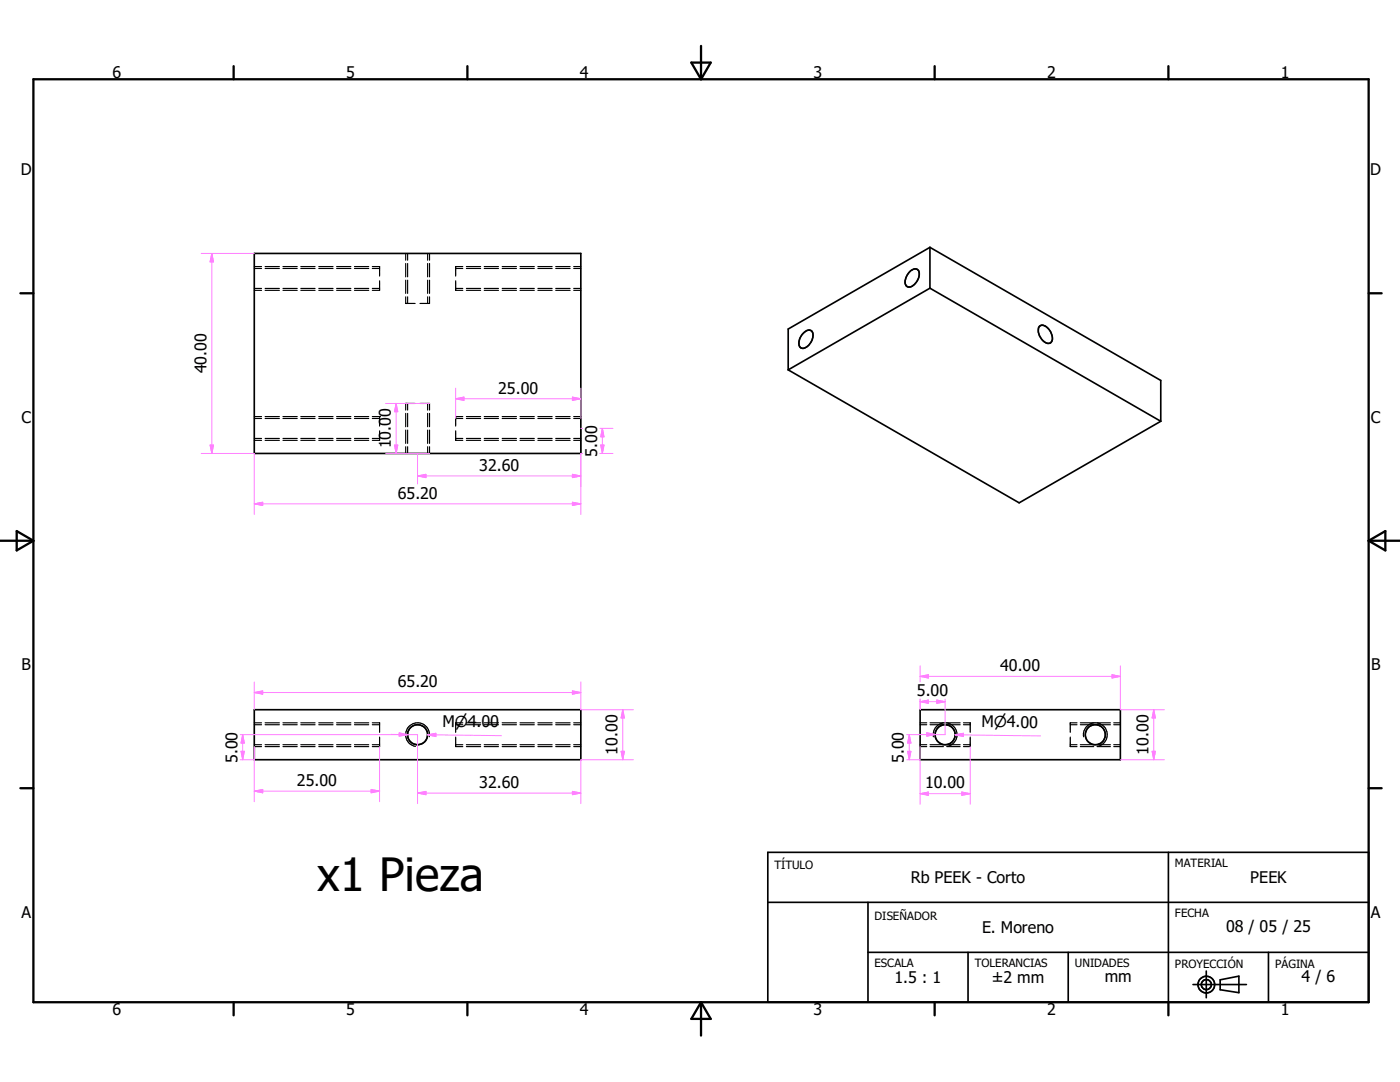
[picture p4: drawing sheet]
<svg xmlns="http://www.w3.org/2000/svg" width="279mm" height="216mm" viewBox="0 0 279 216" stroke-linecap="round" stroke-linejoin="round" font-family="sans-serif">
<g fill="none" stroke="#000" stroke-width=".33">
<path d="M50.7 50.6h65.2v39.9h-65.2zM181.5 54.3a1.13 1.13 0 0 1 1.9-.2 2.66 2.66 0 0 1-2.1 3.2 1.18 1.18 0 0 1-.5-1.9zM185.6 49.4l46.1 26.5v8.2M185.6 57.5l46.1 26.6M185.6 49.4v8.1M185.6 57.5l-28.3 16.3M185.6 49.4l-28.3 16.3v8.1M157.3 73.8l46.1 26.5 28.3-16.2M160.2 66.7a1.39 1.39 0 0 1 1.7-.7 2.37 2.37 0 0 1-.8 3.2 .96 .96 0 0 1-1.3 .2 .96 .96 0 0 1-.3-1.3l.2-.7zM207.4 65.1a1.48 1.48 0 0 1 2.1 .9 1.68 1.68 0 0 1-.1 2.5 2.55 2.55 0 0 1-2.1-3.1zM50.7 141.6h65.2v10h-65.2zM183.6 141.6h40v10h-40z"/>
<path d="M153.2 170.1h119.9v29.9h-119.9zM233.2 170.1v29.9M153.2 180.1h119.9M173.2 190h99.9M173.2 180.1v19.9M193.2 190v10M213.2 190v10M238.1 196.5h10.6M240.7 193.8v5.3M243.5 195.5l3.7-.7v3.3l-3.7-.6zM253.1 190v10"/>
<circle cx="83.3" cy="146.6" r="2"/>
<circle cx="188.6" cy="146.6" r="2"/>
<circle cx="218.6" cy="146.6" r="2"/>
<circle cx="240.7" cy="196.5" r="1.66"/>
<circle cx="240.8" cy="196.5" r=".99"/>
</g>
<g fill="none" stroke="#000" stroke-width=".23">
<path d="M50.7 53.6h1.5M50.7 57.6h1.5M50.7 53.2h1.5M50.7 57.9h1.5M52.9 53.6h2.9M52.9 57.6h2.9M52.9 53.2h2.9M52.9 57.9h2.9M56.5 53.6h2.8M56.5 57.6h2.8M56.5 53.2h2.8M56.5 57.9h2.8"/>
<path d="M60 53.6h2.9M60 57.6h2.9M60 53.2h2.9M60 57.9h2.9M63.6 53.6h2.9M63.6 57.6h2.9M63.6 53.2h2.9M63.6 57.9h2.9M67.2 53.6h2.8M67.2 57.6h2.8M67.2 53.2h2.8M67.2 57.9h2.8"/>
<path d="M70.7 53.6h2.9M70.7 57.6h2.9M70.7 53.2h2.9M70.7 57.9h2.9M74.3 53.2h1.5v1.9M74.3 53.6h1.5M74.3 57.6h1.5M75.8 56v1.9h-1.5M81 50.6v1.3M81 52.6v2.6M81 55.9v2.6M81 59.2v1.3"/>
<path d="M81.3 50.6v1.3M81.3 52.6v2.6M81.3 55.9v2.6M81.3 59.2v1.3M85.3 50.6v1.3M85.3 52.6v2.6M85.3 55.9v2.6M85.3 59.2v1.3M85.7 50.6v1.3M85.7 52.6v2.6M85.7 55.9v2.6M85.7 59.2v1.3h-1.9"/>
<path d="M90.9 56v1.9h1.5M90.9 53.6h1.5M90.9 57.6h1.5M92.4 53.2h-1.5v1.9M93.1 53.6h2.8M93.1 57.6h2.8M93.1 53.2h2.8M93.1 57.9h2.8M96.6 53.6h2.9M96.6 57.6h2.9M96.6 53.2h2.9M96.6 57.9h2.9"/>
<path d="M100.2 53.6h2.9M100.2 57.6h2.9M100.2 53.2h2.9M100.2 57.9h2.9M103.8 53.6h2.8M103.8 57.6h2.8M103.8 53.2h2.8M103.8 57.9h2.8M107.3 53.6h2.9M107.3 57.6h2.9M107.3 53.2h2.9M107.3 57.9h2.9"/>
<path d="M110.9 53.6h2.9M110.9 57.6h2.9M110.9 53.2h2.9M110.9 57.9h2.9M114.5 53.6h1.4M114.5 57.6h1.4M114.5 53.2h1.4M114.5 57.9h1.4M81 60.5h.1M81 60.5h1.8M50.7 83.5h1.5M50.7 87.5h1.5"/>
<path d="M50.7 83.1h1.5M50.7 87.9h1.5M52.9 83.5h2.9M52.9 87.5h2.9M52.9 83.1h2.9M52.9 87.9h2.9M56.5 83.5h2.8M56.5 87.5h2.8M56.5 83.1h2.8M56.5 87.9h2.8M60 83.5h2.9M60 87.5h2.9"/>
<path d="M60 83.1h2.9M60 87.9h2.9M63.6 83.5h2.9M63.6 87.5h2.9M63.6 83.1h2.9M63.6 87.9h2.9M67.2 83.5h2.8M67.2 87.5h2.8M67.2 83.1h2.8M67.2 87.9h2.8M70.7 83.5h2.9M70.7 87.5h2.9"/>
<path d="M70.7 83.1h2.9M70.7 87.9h2.9M74.3 83.5h1.5M74.3 87.5h1.5M74.3 83.1h1.5M75.8 83.1h.1M75.8 83.1v1.9M75.8 86v1.9h-1.5M81 80.5h.1M81 80.5v1.3M81 82.5v2.7M81 85.8v2.7"/>
<path d="M81 89.1v1.4M81 80.5h1.8M81.3 80.5v1.3M81.3 82.5v2.7M81.3 85.8v2.7M81.3 89.1v1.4M83.8 80.5h1.9v1.3M85.3 80.5v1.3M85.3 82.5v2.7M85.3 85.8v2.7M85.3 89.1v1.4M85.7 82.5v2.7"/>
<path d="M85.7 85.8v2.7M85.7 89.1v1.4M90.9 83.1h.1M90.9 83.1v1.9M90.9 86v1.9h1.5M90.9 83.5h1.5M90.9 87.5h1.5M90.9 83.1h1.5M93.1 83.5h2.8M93.1 87.5h2.8M93.1 83.1h2.8M93.1 87.9h2.8"/>
<path d="M96.6 83.5h2.9M96.6 87.5h2.9M96.6 83.1h2.9M96.6 87.9h2.9M100.2 83.5h2.9M100.2 87.5h2.9M100.2 83.1h2.9M100.2 87.9h2.9M103.8 83.5h2.8M103.8 87.5h2.8M103.8 83.1h2.8M103.8 87.9h2.8"/>
<path d="M107.3 83.5h2.9M107.3 87.5h2.9M107.3 83.1h2.9M107.3 87.9h2.9M110.9 83.5h2.9M110.9 87.5h2.9M110.9 83.1h2.9M110.9 87.9h2.9M114.5 83.5h1.4M114.5 87.5h1.4M114.5 83.1h1.4M114.5 87.9h1.4"/>
<path d="M50.7 144.2h1.5M50.7 144.6h1.5M50.7 148.6h1.5M50.7 149h1.5M52.9 144.2h2.9M52.9 144.6h2.9M52.9 148.6h2.9M52.9 149h2.9M56.5 144.2h2.8M56.5 144.6h2.8M56.5 148.6h2.8M56.5 149h2.8"/>
<path d="M60 144.2h2.9M60 144.6h2.9M60 148.6h2.9M60 149h2.9M63.6 144.2h2.9M63.6 144.6h2.9M63.6 148.6h2.9M63.6 149h2.9M67.2 144.2h2.8M67.2 144.6h2.8M67.2 148.6h2.8M67.2 149h2.8"/>
<path d="M70.7 144.2h2.9M70.7 144.6h2.9M70.7 148.6h2.9M70.7 149h2.9M74.3 144.2h1.5v1.9M74.3 144.6h1.5M74.3 148.6h1.5M75.8 147.1v1.9h-1.5M85.7 147a2.36 2.36 0 0 0-1.9-2.7 2.36 2.36 0 0 0-2.8 1.9 2.36 2.36 0 0 0 1.9 2.7M90.9 144.6h1.5M90.9 148.6h1.5M90.9 147.1v1.9h1.5"/>
<path d="M92.4 144.2h-1.5v1.9M93.1 144.2h2.8M93.1 144.6h2.8M93.1 148.6h2.8M93.1 149h2.8M96.6 144.2h2.9M96.6 144.6h2.9M96.6 148.6h2.9M96.6 149h2.9M100.2 144.2h2.9M100.2 144.6h2.9M100.2 148.6h2.9"/>
<path d="M100.2 149h2.9M103.8 144.2h2.8M103.8 144.6h2.8M103.8 148.6h2.8M103.8 149h2.8M107.3 144.2h2.9M107.3 144.6h2.9M107.3 148.6h2.9M107.3 149h2.9M110.9 144.2h2.9M110.9 144.6h2.9M110.9 148.6h2.9"/>
<path d="M110.9 149h2.9M114.5 144.2h1.4M114.5 144.6h1.4M114.5 148.6h1.4M114.5 149h1.4M183.6 144.2h1.4M183.6 144.6h1.4M183.6 148.6h1.4M183.6 149h1.4M185.6 144.2h2.7M185.6 144.6h2.7M185.6 148.6h2.7"/>
<path d="M185.6 149h2.7M186.3 147a2.37 2.37 0 0 1 1.9-2.7 2.37 2.37 0 0 1 2.7 1.9 2.37 2.37 0 0 1-1.9 2.7M188.9 144.2h2.7M188.9 144.6h2.7M188.9 148.6h2.7M188.9 149h2.7M192.3 144.2h1.3v1.9M192.3 144.6h1.3M192.3 148.6h1.3M193.6 147.1v1.9h-1.3M213.6 144.6h1.3M213.6 148.6h1.3"/>
<path d="M213.6 147.1v1.9h1.3M214.9 144.2h-1.3v1.9M215.6 144.2h2.7M215.6 144.6h2.7M215.6 148.6h2.7M215.6 149h2.7M216.3 147a2.37 2.37 0 0 1 1.9-2.7 2.37 2.37 0 0 1 2.7 1.9 2.37 2.37 0 0 1-1.9 2.7M218.9 144.2h2.7M218.9 144.6h2.7M218.9 148.6h2.7M218.9 149h2.7M222.3 144.2h1.3"/>
<path d="M222.3 144.6h1.3M222.3 148.6h1.3M222.3 149h1.3"/>
</g>
<g fill="none" stroke="#000" stroke-width=".46">
<path d="M6.7 15.8h266.4v184.2h-266.4zM46.6 13.2v2.6M93.3 13.2v2.6M138 12.5h3.8l-1.9 3.3zM139.9 9.2v6.6M186.5 13.2v2.6M233.2 13.2v2.6M4.1 58.5h2.6M273.1 58.5h2.6M0 107.9h6.7M3.3 106l3.4 1.9-3.4 1.9zM273.1 107.9h6.3"/>
<path d="M273.1 107.9l3.4-1.9v3.8zM4.1 157.3h2.6M273.1 157.3h2.6M46.6 200v2.6M93.3 200v2.6M139.9 200v6.6M139.9 200l1.9 3.3h-3.8zM186.5 200v2.6M233.2 200v2.6"/>
</g>
<path d="M115.9 85.5v5" fill="none" stroke="#000" stroke-width=".2"/>
<g fill="none" stroke="#ff80ff" stroke-width=".2">
<path d="M40.1 50.6h10.6M42.3 50.6v39.9M42.3 50.6l.3 1.6h-.7zM90.9 79.6h25M90.9 79.6l1.7-.4v.7zM90.9 77.5v6M114.2 79.2l1.7 .4-1.7 .3zM115.9 77.5v6M40.1 90.5h10.6v12.1M41.9 88.8h.7l-.3 1.7zM76.9 90.5h8.8M76.9 80.5h8.8"/>
<path d="M78.7 88.8h.7l-.3 1.7zM79.1 80.5v10M79.1 80.5l.3 1.7h-.7zM83.3 95l1.7-.4v.7zM83.3 90.5v6.1M83.3 95h32.6M114.2 94.6l1.7 .4-1.7 .3zM115.9 85.5h.4M116.3 90.5h-.4v12.1M119.7 90.5h2.6M119.7 85.5h2.6M119.9 88.8h.6l-.3 1.7z"/>
<path d="M120.2 85.5v5M120.2 85.5l.3 1.7h-.6zM50.7 100.5h65.2M50.7 100.5l1.7-.3v.7zM114.2 100.2l1.7 .3-1.7 .4zM50.7 138.2l1.7-.3v.6zM50.7 136.1v5.5M50.7 138.2h65.2M114.2 137.9l1.7 .3-1.7 .3zM115.9 136.1v5.5h10.5M183.6 135h40M183.6 135l1.7-.4v.7z"/>
<path d="M183.6 132.9v3.2M183.6 139.5v2.1M187 139.7l1.6 .3-1.6 .3zM188.6 139.5v7.1h-7.6M221.9 134.6l1.7 .4-1.7 .3zM223.6 132.9v8.7h8.8M47.9 151.6h2.8M47.9 146.6h31.8M48.1 149.9h.7l-.4 1.7zM48.4 146.6v5M48.4 146.6l.4 1.7h-.7zM50.7 157.9l1.7-.4v.7z"/>
<path d="M50.7 149v11M50.7 157.9h25.1M74.1 157.5l1.7 .4-1.7 .3zM75.8 149v11M78 146.5l3.3 .1M79.7 146.2l1.6 .4-1.6 .3zM81.3 146.6h2v13.8M83.3 158.2h32.6M83.3 158.2l1.7-.3v.7zM85.3 146.6h1.7M85.3 146.6l1.7-.3v.7zM85.3 146.6l14.8 .2"/>
<path d="M114.2 157.9l1.7 .3-1.7 .4zM124 149.9h.6l-.3 1.7zM124.3 141.6l.3 1.7h-.6zM124.3 141.6v10M126.4 151.6h-10.5v8.8M181 151.6h2.6M181.1 149.9h.7l-.3 1.7zM181.5 146.6l.3 1.7h-.7zM181.5 146.6v5M183.3 146.5l1.7 .1M183.6 140l1.7-.3v.6zM183.6 158.4l1.7-.4v.7z"/>
<path d="M183.6 149v11.5M183.6 158.4h10M183.6 140h5M185 146.2l1.6 .4-1.6 .3zM190.6 146.6l17.1 .2M190.6 146.6l1.7-.3v.7zM191.9 158l1.7 .4-1.7 .3zM193.6 149v11.5M223.6 151.6h8.8M229.9 149.9h.7l-.3 1.7zM230.3 141.6v10M230.3 141.6l.3 1.7h-.7z"/>
</g>
<g fill="#ff80ff" stroke="#ff80ff" stroke-width=".2">
<path d="M114.2 100.2l1.7 .3-1.7 .4z"/>
<path d="M50.7 100.5l1.7-.3v.7z"/>
<path d="M41.9 88.8h.7l-.3 1.7z"/>
<path d="M42.3 50.6l.3 1.6h-.7z"/>
<path d="M229.9 149.9h.7l-.3 1.7z"/>
<path d="M230.3 141.6l.3 1.7h-.7z"/>
<path d="M183.6 135l1.7-.4v.7z"/>
<path d="M221.9 134.6l1.7 .4-1.7 .3z"/>
<path d="M50.7 138.2l1.7-.3v.6z"/>
<path d="M114.2 137.9l1.7 .3-1.7 .3z"/>
<path d="M124 149.9h.6l-.3 1.7z"/>
<path d="M124.3 141.6l.3 1.7h-.6z"/>
<path d="M85.3 146.6l1.7-.3v.7z"/>
<path d="M79.7 146.2l1.6 .4-1.6 .3z"/>
<path d="M50.7 157.9l1.7-.4v.7z"/>
<path d="M74.1 157.5l1.7 .4-1.7 .3z"/>
<path d="M48.1 149.9h.7l-.4 1.7z"/>
<path d="M48.4 146.6l.4 1.7h-.7z"/>
<path d="M183.6 158.4l1.7-.4v.7z"/>
<path d="M191.9 158l1.7 .4-1.7 .3z"/>
<path d="M181.5 146.6l.3 1.7h-.7z"/>
<path d="M181.1 149.9h.7l-.3 1.7z"/>
<path d="M190.6 146.6l1.7-.3v.7z"/>
<path d="M185 146.2l1.6 .4-1.6 .3z"/>
<path d="M90.9 79.6l1.7-.4v.7z"/>
<path d="M114.2 79.2l1.7 .4-1.7 .3z"/>
<path d="M78.7 88.8h.7l-.3 1.7z"/>
<path d="M79.1 80.5l.3 1.7h-.7z"/>
<path d="M183.6 140l1.7-.3v.6z"/>
<path d="M187 139.7l1.6 .3-1.6 .3z"/>
<path d="M114.2 157.9l1.7 .3-1.7 .4z"/>
<path d="M83.3 158.2l1.7-.3v.7z"/>
<path d="M83.3 95l1.7-.4v.7z"/>
<path d="M114.2 94.6l1.7 .4-1.7 .3z"/>
<path d="M119.9 88.8h.6l-.3 1.7z"/>
<path d="M120.2 85.5l.3 1.7h-.6z"/>
</g>
<text font-size="9.1" x="63.3" y="177.8">x1 Pieza</text>
<g font-size="3.2">
<text x="22.5" y="15.6">6</text>
<text x="69.1" y="15.6">5</text>
<text x="115.7" y="15.6">4</text>
<text x="162.3" y="15.6">3</text>
<text x="209" y="15.6">2</text>
<text x="255.6" y="15.6">1</text>
<text x="4.1" y="35">D</text>
<text x="273.5" y="35">D</text>
<text x="41.2" y="74.5" transform="rotate(-90 41.2 74.5)">40.00</text>
<text x="99.4" y="78.5">25.00</text>
<text x="4.3" y="84.4">C</text>
<text x="78" y="89.5" transform="rotate(-90 78 89.5)">10.00</text>
<text x="273.6" y="84.4">C</text>
<text x="95.6" y="93.9">32.60</text>
<text x="119.2" y="91.1" transform="rotate(-90 119.2 91.1)">5.00</text>
<text x="79.4" y="99.5">65.20</text>
<text x="4.3" y="133.7">B</text>
<text x="79.4" y="137.1">65.20</text>
<text x="199.6" y="133.9">40.00</text>
<text x="273.6" y="133.7">B</text>
<text x="183" y="138.9">5.00</text>
<text x="88.3" y="145" transform="rotate(1 88.3 145)">Mn4.00</text>
<text x="195.9" y="145.1" transform="rotate(1 195.9 145.1)">Mn4.00</text>
<text x="47.4" y="152.2" transform="rotate(-90 47.4 152.2)">5.00</text>
<text x="123.2" y="150.6" transform="rotate(-90 123.2 150.6)">10.00</text>
<text x="180.4" y="152.2" transform="rotate(-90 180.4 152.2)">5.00</text>
<text x="229.2" y="150.6" transform="rotate(-90 229.2 150.6)">10.00</text>
<text x="59.3" y="156.8">25.00</text>
<text x="95.6" y="157.1">32.60</text>
<text x="184.6" y="157.3">10.00</text>
<text x="181.8" y="176.2">Rb PEEK - Corto</text>
<text x="249.5" y="176.2">PEEK</text>
<text x="4.3" y="183.1">A</text>
<text x="273.6" y="183.1">A</text>
<text x="196" y="186.1">E. Moreno</text>
<text x="244.7" y="186">08 / 05 / 25</text>
<text x="178.5" y="196.1">1.5 : 1</text>
<text x="198" y="196.2">±2 mm</text>
<text x="220.5" y="195.9">mm</text>
<text x="259.8" y="196">4 / 6</text>
<text x="22.5" y="202.6">6</text>
<text x="69.1" y="202.6">5</text>
<text x="115.7" y="202.6">4</text>
<text x="162.3" y="202.6">3</text>
<text x="209" y="202.6">2</text>
<text x="255.6" y="202.6">1</text>
</g>
<g font-size="2.3">
<text x="154.6" y="173.4">TÍTULO</text>
<text x="234.5" y="173.1">MATERIAL</text>
<text x="174.5" y="183.6">DISEÑADOR</text>
<text x="234.5" y="183">FECHA</text>
<text x="174.5" y="193">ESCALA</text>
<text x="194.5" y="193">TOLERANCIAS</text>
<text x="214.5" y="193">UNIDADES</text>
<text x="234.5" y="193.1">PROYECCIÓN</text>
<text x="254.5" y="193.1">PÁGINA</text>
</g>
</svg>
